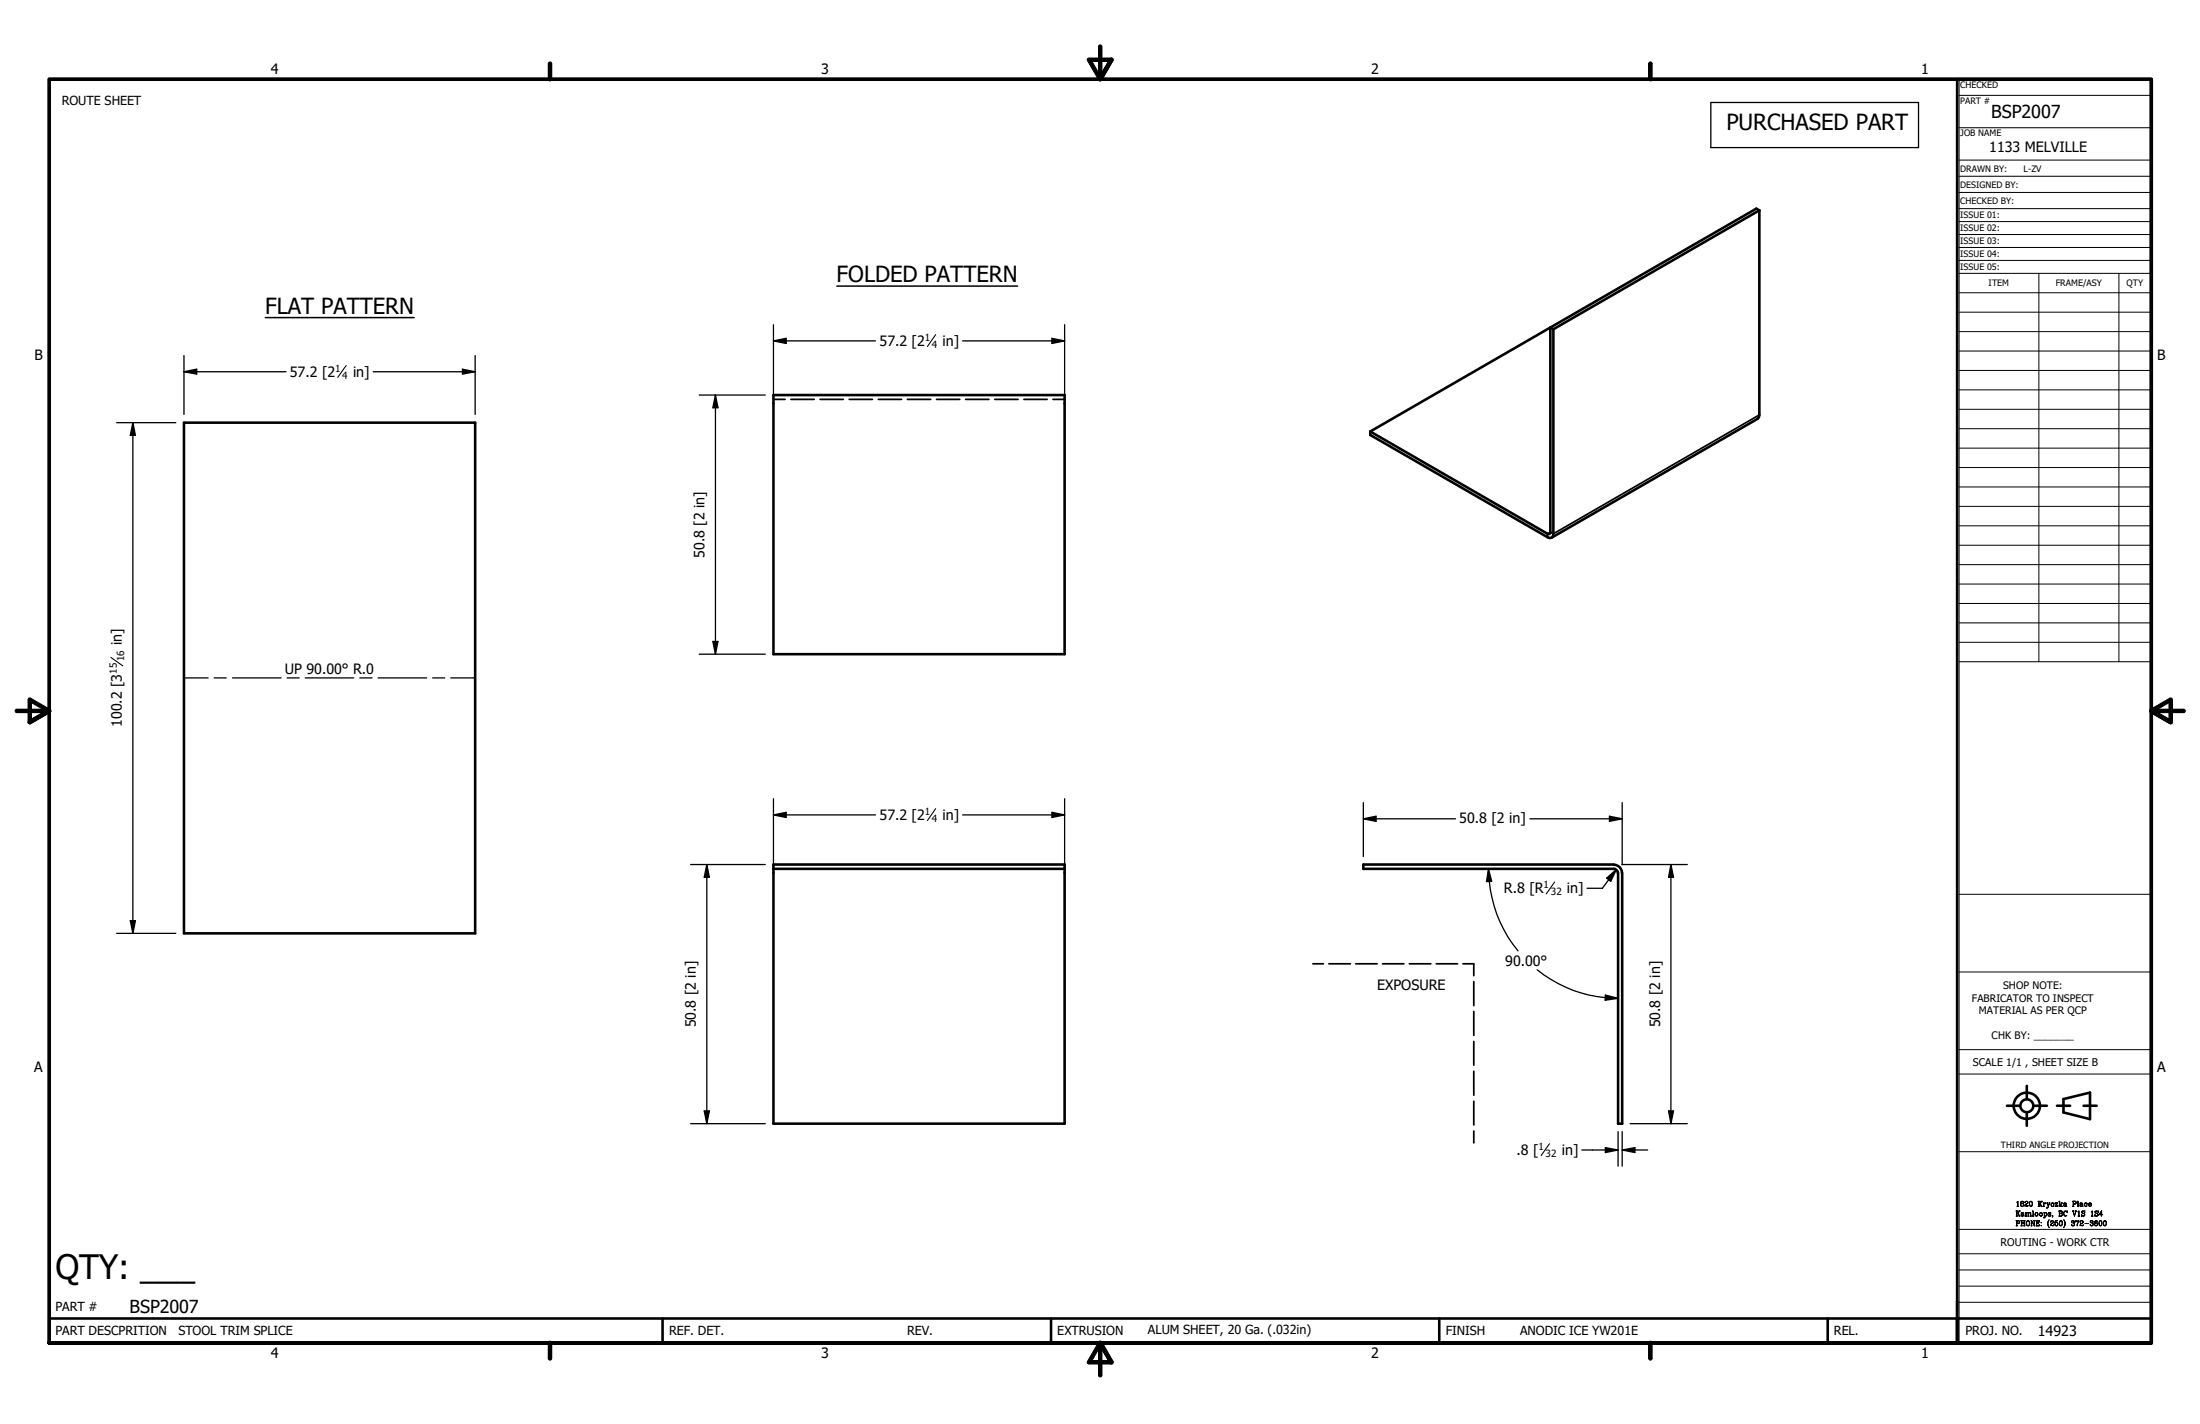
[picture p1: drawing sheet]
<svg xmlns="http://www.w3.org/2000/svg" width="432mm" height="279mm" viewBox="0 0 432 279" stroke-linecap="round" stroke-linejoin="round" font-family="sans-serif">
<g fill="none" stroke="#000" stroke-width=".25">
<path d="M335.8 20.1h40.8v8.9h-40.8zM36.1 72.9h20M36.1 72.9l2.5-.5v1zM36.1 69.8v11.5M73.2 72.9h20.1M90.8 72.4l2.5 .5-2.5 .5zM93.3 69.8v11.5M137.2 77.5h13M140.4 77.5v50.9M140.4 77.5l.5 2.5h-1zM151.8 66.9l2.5-.5v1zM151.8 63.7v13.9"/>
<path d="M151.8 66.9h20M188.9 66.9h20.1M206.5 66.4l2.5 .5-2.5 .5zM209 63.7v13.9M22.9 82.9h11.6M26.1 82.9v100.2M26.1 82.9l.5 2.5h-1zM36.1 133h4.8M42 133h2.4M45.6 133h9.6M56.3 133h2.4M59.9 133h9.5"/>
<path d="M70.6 133h2.4M74.2 133h9.5M84.9 133h2.4M88.5 133h4.8M137.2 128.4h13M139.9 125.9h1l-.5 2.5zM151.8 159.9h20M151.8 159.9l2.5-.5v1zM151.8 156.7v13M188.9 159.9h20.1M206.5 159.4l2.5 .5-2.5 .5zM209 156.7v13"/>
<path d="M267.6 157.5v10.6M318.4 157.5v12.2M135.6 169.6h14.6M138.7 169.6v50.9M138.7 169.6l.5 2.5h-1zM267.6 160.7h18.1M267.6 160.7l2.5-.6v1.1zM292.1 170.5l.2 2.5M292.1 170.5l.7 2.4-1 .1zM292.3 173a25 25 0 0 0 5.6 13.6M300.3 160.7h18.1M315.3 172.3l1.9-1.7-1.1 2.3z"/>
<path d="M315.9 160.1l2.5 .6-2.5 .5zM316.7 171.3l-2.2 3h-3M317.2 170.6l-1.5 2M318.3 169.6h12.9M328 169.6l.5 2.5h-1zM328 169.6v50.9M22.9 183.1h11.6M25.6 180.6h1l-.5 2.5zM301.7 190.3a24.9 24.9 0 0 0 15.9 5.6M315.1 195.2l2.5 .7-2.6 .4zM138.2 218h1l-.5 2.5zM327.5 218h1l-.5 2.5z"/>
<path d="M135.6 220.5h14.6M310.5 225.6h7.1M315.1 225.2l2.5 .4-2.5 .5zM317.6 222v6.8M318.4 222v6.8M318.4 225.6h5M318.4 225.6l2.5-.4v.9zM320 220.5h11.2"/>
</g>
<g fill="none" stroke="#000" stroke-width=".51">
<path d="M345.3 41.3l-.1 40.6-.2 .3-40.5 23.3M345.3 41.3l-.6-.4-40.4 23.4M345.3 41.3l-40.4 23.3M151.8 77.5h57.2v50.9h-57.2zM304.3 64.3v40.1l-.3 .4-35.1-20.1M304.3 64.3l.6 .3M304.3 64.3l-35.4 20.4M304.9 64.6v40.1l-.1 .5-.3 .3-.3 .1-.5-.2-34.8-20.1v-.6M36.1 82.9h57.2v100.2h-57.2zM151.8 169.6h57.2v50.9h-57.2zM151.8 170.5h57.2M316.7 169.7a1.59 1.59 0 0 1 1.6 1.6"/>
<path d="M316.7 169.6h-49.1v.9h49.1a.88 .88 0 0 1 .8 .8M317.6 171.3v49.2h.8v-49.2M393.9 217h2.6M397.8 213.1v2.5M397.8 218.3v2.6M399.1 217h2.6M403.7 217h2.6M405 215.6l5.2-1.2v5.2l-5.2-1.3zM408.9 217h2.6M130 258.7v4.8M206.3 258.7v4.8M282.5 258.7v4.8"/>
<path d="M358.7 258.7v4.8M422.2 258.7h-412.5v4.8h412.5v-248h-38.1v248"/>
<circle cx="397.8" cy="217" r="1.27"/>
<circle cx="397.8" cy="216.9" r="2.58"/>
</g>
<g fill="none" stroke="#000" stroke-width=".34">
<path d="M151.8 78.4h2.3M155.2 78.4h4.6M161 78.4h4.5M166.7 78.4h4.5M172.4 78.4h4.6M178.1 78.4h4.6M183.8 78.4h4.6M189.5 78.4h4.6M195.2 78.4h4.6M201 78.4h4.5M206.7 78.4h2.3M345.3 81.4l-40.4 23.3-.6-.3-.6 .3v.7"/>
<path d="M257.7 189.1h2.1M260.8 189.1h4.2M266.1 189.1h4.2M271.4 189.1h4.1M276.6 189.1h4.2M281.9 189.1h4.2M287.1 189.1h2.2v2.3M289.3 192.6v4.7M289.3 198.5v4.7M289.3 204.3v4.7M289.3 210.2v4.7M289.3 216.1v4.6"/>
<path d="M289.3 221.9v2.3"/>
</g>
<path d="M9.7 263.5v-248h412.5v248h-412.5h412.5" fill="none" stroke="#000" stroke-width=".72"/>
<g fill="#000">
<path d="M36.1 72.9l2.5-.5zM36.1 72.9l2.5-.5v1zM90.8 73.4l2.5-.5zM90.8 72.4l2.5 .5-2.5 .5zM151.8 66.9l2.5-.5zM151.8 66.9l2.5-.5v1zM206.5 67.4l2.5-.5zM206.5 66.4l2.5 .5-2.5 .5zM26.1 82.9l.5 2.5zM26.1 82.9l.5 2.5h-1zM140.4 77.5l.5 2.5zM140.4 77.5l.5 2.5h-1z"/>
<path d="M139.9 125.9l.5 2.5zM139.9 125.9h1l-.5 2.5zM151.8 159.9l2.5-.5zM151.8 159.9l2.5-.5v1zM138.7 169.6l.5 2.5zM138.7 169.6l.5 2.5h-1zM206.5 160.4l2.5-.5zM206.5 159.4l2.5 .5-2.5 .5zM267.6 160.7l2.5-.6zM267.6 160.7l2.5-.6v1.1zM292.1 170.5l.7 2.4zM292.1 170.5l.7 2.4-1 .1z"/>
<path d="M315.9 161.2l2.5-.5zM315.9 160.1l2.5 .6-2.5 .5zM317.2 170.6l-1.1 2.3zM315.3 172.3l1.9-1.7-1.1 2.3zM328 169.6l.5 2.5zM328 169.6l.5 2.5h-1zM25.6 180.6l.5 2.5zM25.6 180.6h1l-.5 2.5zM315.1 195.2l2.5 .7-2.6 .4zM138.2 218l.5 2.5zM138.2 218h1l-.5 2.5zM327.5 218l.5 2.5z"/>
<path d="M327.5 218h1l-.5 2.5zM315.1 226.1l2.5-.5zM315.1 225.2l2.5 .4-2.5 .5zM318.4 225.6l2.5-.4zM318.4 225.6l2.5-.4v.9zM409.2 240.1h.8z"/>
<path d="M107.6 15.5h.7a.34 .34 0 0 1-.4 .4 .34 .34 0 0 1-.3-.4z" fill-rule="evenodd"/>
<path d="M107.7 12.3a.34 .34 0 0 1 .3-.1 .34 .34 0 0 1 .3 .3h-.7z" fill-rule="evenodd"/>
<path d="M107.6 12.5h.7v3h-.7z" fill-rule="evenodd"/>
<path d="M213.4 11.5l.3-.1v.3l-.3 .2z" fill-rule="evenodd"/>
<path d="M213.7 11.4h4.4v.7h-4.4z" fill-rule="evenodd"/>
<path d="M215.6 9.1h.7v6.4h-.7z" fill-rule="evenodd"/>
<path d="M213.4 11.9l.6-.3 2.2 3.8-.6 .3z" fill-rule="evenodd"/>
<path d="M217.8 11.6l.6 .3-2.2 3.8-.6-.3z" fill-rule="evenodd"/>
<path d="M215.6 9a.34 .34 0 0 1 .4-.2 .34 .34 0 0 1 .3 .3h-.7z" fill-rule="evenodd"/>
<path d="M215.6 15.7l.7-.2a.35 .35 0 0 1-.3 .3 .35 .35 0 0 1-.4-.1z" fill-rule="evenodd"/>
<path d="M215.6 15.4l.6 .3a.34 .34 0 0 1-.4 .1 .34 .34 0 0 1-.2-.4z" fill-rule="evenodd"/>
<path d="M218.1 11.4l.3 .1v.4l-.3-.2z" fill-rule="evenodd"/>
<path d="M217.8 11.6a.34 .34 0 0 1 .5-.2 .34 .34 0 0 1 .1 .5z" fill-rule="evenodd"/>
<path d="M217.8 11.6l.6 .3-2.2 3.8-.6-.3z" fill-rule="evenodd"/>
<path d="M323.6 15.5h.7a.34 .34 0 0 1-.4 .4 .34 .34 0 0 1-.3-.4z" fill-rule="evenodd"/>
<path d="M323.8 12.2a.34 .34 0 0 1 .5 .3h-.7z" fill-rule="evenodd"/>
<path d="M323.6 12.5h.7v3h-.7z" fill-rule="evenodd"/>
<path d="M3 139.3l.3-.2v.7a.34 .34 0 0 1-.3-.5z" fill-rule="evenodd"/>
<path d="M3.3 139.1h6.4v.7h-6.4z" fill-rule="evenodd"/>
<path d="M5.5 137.3h.7v4.4h-.7z" fill-rule="evenodd"/>
<path d="M5.6 137h.4l-.2 .3h-.3z" fill-rule="evenodd"/>
<path d="M6 137l3.8 2.2-.3 .6-3.8-2.2z" fill-rule="evenodd"/>
<path d="M9.8 139.2a.34 .34 0 0 1 .2 .4 .34 .34 0 0 1-.3 .2z" fill-rule="evenodd"/>
<path d="M9.5 139.2a.34 .34 0 0 1 .4 .1 .34 .34 0 0 1-.1 .5z" fill-rule="evenodd"/>
<path d="M5.7 141.4l3.8-2.2 .3 .6-3.8 2.2z" fill-rule="evenodd"/>
<path d="M422.1 139.2l3.8-2.2 .3 .6-3.8 2.2z" fill-rule="evenodd"/>
<path d="M422 139.3l.1-.1 .1 .3v.3a.34 .34 0 0 1-.2-.5z" fill-rule="evenodd"/>
<path d="M422 139.2h.4l-.3 .6-.2-.2z" fill-rule="evenodd"/>
<path d="M422.4 139.2l3.8 2.2-.3 .6-3.8-2.2z" fill-rule="evenodd"/>
<path d="M425.7 137.3h.7v4.4h-.7z" fill-rule="evenodd"/>
<path d="M425.9 137h.4l.1 .3h-.4z" fill-rule="evenodd"/>
<path d="M428.6 139.1a.34 .34 0 0 1 .3 .4 .34 .34 0 0 1-.3 .3z" fill-rule="evenodd"/>
<path d="M422.2 139.1h6.4v.7h-6.4z" fill-rule="evenodd"/>
<path d="M5.7 141.4l3.8-2.2 .3 .6-3.8 2.2z" fill-rule="evenodd"/>
<path d="M5.5 141.7h.3l.2 .3-.4-.1z" fill-rule="evenodd"/>
<path d="M5.5 141.5l.2-.1 .3 .6a.34 .34 0 0 1-.4-.1 .34 .34 0 0 1-.1-.4z" fill-rule="evenodd"/>
<path d="M422.4 139.2l3.8 2.2-.3 .6-3.8-2.2z" fill-rule="evenodd"/>
<path d="M426 141.7l.4 .1-.3 .2h-.2z" fill-rule="evenodd"/>
<path d="M426.2 141.4a.34 .34 0 0 1 .1 .5 .34 .34 0 0 1-.4 .1z" fill-rule="evenodd"/>
<path d="M395.8 239.5h.4h-.3v.5h.3h-.3v.5h.1h-.3h.1z" fill-rule="evenodd"/>
<path d="M395.7 237.6h.3h-.1v1h.1h-.3h.1v-1z" fill-rule="evenodd"/>
<path d="M395.9 235.9l.2-.2z" fill-rule="evenodd"/>
<path d="M396.1 235.7v1h.1h-.3h.1z" fill-rule="evenodd"/>
<path d="M396 238l.5 .6h-.3h.2z" fill-rule="evenodd"/>
<path d="M395.7 239.5l.6 .1 .1 .3-.5 .1h.4l.1-.3-.2-.2z" fill-rule="evenodd"/>
<path d="M396.2 237.6h.3l-.6 .6 .5-.6z" fill-rule="evenodd"/>
<path d="M396.7 236.2l.3-.1-.3 .1 .1 .5-.2-.2z" fill-rule="evenodd"/>
<path d="M396.6 239.5h.3l-.1 .5h.5h-.5l.1 .5h-.3h.1v-1z" fill-rule="evenodd"/>
<path d="M396.7 235.8l.3-.1-.3 .1 .1 .3-.2-.1z" fill-rule="evenodd"/>
<path d="M397 235.7l.2 .1-.2 .3 .2 .1v.3l-.4 .2 .3-.2v-.3l-.3-.1h.2z" fill-rule="evenodd"/>
<path d="M396.7 238l.3-.1-.3 .2z" fill-rule="evenodd"/>
<path d="M397 237.9l.2 .2-.5 .2 .1 .3-.1-.2 .4-.3z" fill-rule="evenodd"/>
<path d="M397.1 238.5l.2 .1z" fill-rule="evenodd"/>
<path d="M397.1 238.2l.1 .3-.4 .1 .3-.1z" fill-rule="evenodd"/>
<path d="M397.2 239.5h.3v1h-.3h.1v-.5h-.5h.5v-.5z" fill-rule="evenodd"/>
<path d="M397.5 235.9v.1z" fill-rule="evenodd"/>
<path d="M397.5 236.6h.1z" fill-rule="evenodd"/>
<path d="M397.6 236.6h.4l-.2 .1z" fill-rule="evenodd"/>
<path d="M397.5 237.9h.2v.7h.1h-.3z" fill-rule="evenodd"/>
<path d="M397.5 235.8l.3-.1-.2 .1-.1 .2z" fill-rule="evenodd"/>
<path d="M397.8 235.7l.3 .2-.1 .2-.3 .2-.3 .4 .1-.3a.41 .41 0 0 0 .4-.2 .41 .41 0 0 0-.1-.5z" fill-rule="evenodd"/>
<path d="M397.7 238l.3-.1-.3 .2z" fill-rule="evenodd"/>
<path d="M398 237.9l.1 .2z" fill-rule="evenodd"/>
<path d="M397.8 236.6l.3-.1-.1 .1z" fill-rule="evenodd"/>
<path d="M397.8 239.6l.3-.1a.58 .58 0 0 0-.1 1l-.3-.2z" fill-rule="evenodd"/>
<path d="M398.1 239.5a.55 .55 0 0 1 .3 .6 .55 .55 0 0 1-.4 .4 .6 .6 0 0 0 .1-1z" fill-rule="evenodd"/>
<path d="M398.1 238.1l.3-.2-.3 .2v.5h.2h-.3z" fill-rule="evenodd"/>
<path d="M398.4 237.9l.2 .2v.5h.1h-.3z" fill-rule="evenodd"/>
<path d="M398.4 235.8l.3-.1a.63 .63 0 0 0-.1 1l-.3-.4z" fill-rule="evenodd"/>
<path d="M398.7 235.7a.58 .58 0 0 1-.1 1 .58 .58 0 0 0 .1-1z" fill-rule="evenodd"/>
<path d="M398.7 239.5v1h.2h-.3h.1z" fill-rule="evenodd"/>
<path d="M398.6 239.5h.2l.5 1-.6-1z" fill-rule="evenodd"/>
<path d="M398.9 237.6h.2v1h.1h-.3h.1v-1z" fill-rule="evenodd"/>
<path d="M399.2 239.5h.1v1v-1h.1z" fill-rule="evenodd"/>
<path d="M399.7 239.5h.5h-.4v.5h.2h-.2v.5z" fill-rule="evenodd"/>
<path d="M399.5 238l.3-.1a.38 .38 0 0 0-.3 .3 .38 .38 0 0 0 .2 .4l-.3-.3z" fill-rule="evenodd"/>
<path d="M399.8 237.9a.34 .34 0 0 1 .2 .4 .34 .34 0 0 1-.3 .3 .35 .35 0 0 0 .3-.3 .35 .35 0 0 0-.2-.4z" fill-rule="evenodd"/>
<path d="M399.8 240h.2v-.2v.4v-.2z" fill-rule="evenodd"/>
<path d="M400 235.7h.3v1h-.3h.1v-1z" fill-rule="evenodd"/>
<path d="M399.6 239.5h.7v.3l-.1-.3z" fill-rule="evenodd"/>
<path d="M400.3 236.1l.6 .6h-.3h.1z" fill-rule="evenodd"/>
<path d="M400.4 238l.2-.1a.35 .35 0 0 0-.3 .3 .35 .35 0 0 0 .3 .4l-.3-.3z" fill-rule="evenodd"/>
<path d="M400.6 238a.34 .34 0 0 1 .3 .3 .34 .34 0 0 1-.4 .3 .35 .35 0 0 0 .3-.3 .35 .35 0 0 0-.2-.3z" fill-rule="evenodd"/>
<path d="M400.6 239.9h.1z" fill-rule="evenodd"/>
<path d="M400.6 235.7h.3l-.7 .6 .5-.6z" fill-rule="evenodd"/>
<path d="M401 236h.2v.7h.1h-.3h.1v-.6z" fill-rule="evenodd"/>
<path d="M401.3 238.5l.1 .1z" fill-rule="evenodd"/>
<path d="M401.1 237.9h.2v1h.1h-.3h.1v-.9z" fill-rule="evenodd"/>
<path d="M401.3 236.1l.2-.1-.3 .3z" fill-rule="evenodd"/>
<path d="M401.5 236v.2z" fill-rule="evenodd"/>
<path d="M401.3 238l.2-.1z" fill-rule="evenodd"/>
<path d="M401.5 237.9a.34 .34 0 0 1 .3 .4 .34 .34 0 0 1-.4 .3 .35 .35 0 0 0 .4-.3 .35 .35 0 0 0-.3-.4z" fill-rule="evenodd"/>
<path d="M401.7 236.9v.1z" fill-rule="evenodd"/>
<path d="M401.7 236h.3l-.2 .1 .2 .6z" fill-rule="evenodd"/>
<path d="M402 238.4v.2z" fill-rule="evenodd"/>
<path d="M402.1 238.5l.1 .1z" fill-rule="evenodd"/>
<path d="M402.1 239.4l.1-.1a1.26 1.26 0 0 0 0 1.5 1.14 1.14 0 0 1-.1-1.4z" fill-rule="evenodd"/>
<path d="M402.1 238l.2-.1-.3 .2 .5 .2-.1 .3h-.2l.3-.2-.5-.3z" fill-rule="evenodd"/>
<path d="M402.3 237.9l.2 .1z" fill-rule="evenodd"/>
<path d="M402.1 236l.3 .1-.4 .8-.3 .1 .3-.1 .3-.8z" fill-rule="evenodd"/>
<path d="M402.5 237.9v.3z" fill-rule="evenodd"/>
<path d="M402.5 239.7v.1z" fill-rule="evenodd"/>
<path d="M402.8 238.5h.1l-.1 .3z" fill-rule="evenodd"/>
<path d="M402.5 239.6v.2v-.2l.3-.1z" fill-rule="evenodd"/>
<path d="M402.8 239.5l.3 .1v.2l-.4 .3-.2 .4v-.3l.5-.3v-.2z" fill-rule="evenodd"/>
<path d="M402.7 236.1l.2-.1a.4 .4 0 0 0-.3 .3 .4 .4 0 0 0 .2 .4l-.3-.3z" fill-rule="evenodd"/>
<path d="M402.9 236l.2 .2v.1z" fill-rule="evenodd"/>
<path d="M402.8 236.7l.3-.1z" fill-rule="evenodd"/>
<path d="M403.4 239.9l.3-.1z" fill-rule="evenodd"/>
<path d="M403.7 239.8a.34 .34 0 0 1 .3 .4 .34 .34 0 0 1-.4 .3 .36 .36 0 0 0 .3-.3 .36 .36 0 0 0-.2-.4z" fill-rule="evenodd"/>
<path d="M403.4 239.5h.5l-.5 .1-.1 .4z" fill-rule="evenodd"/>
<path d="M403.4 236.7h.4l.1-.3v.3z" fill-rule="evenodd"/>
<path d="M403.4 236h.5l-.5 .1v.2z" fill-rule="evenodd"/>
<path d="M403.8 236.1l-.4 .6z" fill-rule="evenodd"/>
<path d="M404.2 237.6h.4h-.4v.5h.4h-.4v.5z" fill-rule="evenodd"/>
<path d="M404.1 235.7h.2v1h.1h-.3h.1v-1z" fill-rule="evenodd"/>
<path d="M404.5 236.3l.3 .4h-.2z" fill-rule="evenodd"/>
<path d="M404.3 239.6l.2-.1a.63 .63 0 0 0 0 1l-.3-.4z" fill-rule="evenodd"/>
<path d="M404.5 239.5a.58 .58 0 0 1 0 1 .58 .58 0 0 0 0-1z" fill-rule="evenodd"/>
<path d="M404.1 237.6l.6 .1 .1 .2-.2 .2h-.4l.5-.1v-.2l-.1-.2z" fill-rule="evenodd"/>
<path d="M404.1 238.6l.6-.1v-.2l-.1-.2 .1 .1 .1 .2-.2 .2z" fill-rule="evenodd"/>
<path d="M404.6 236l.2 .1-.5 .4z" fill-rule="evenodd"/>
<path d="M405 239.3a1.12 1.12 0 0 1 0 1.5 1.26 1.26 0 0 0 0-1.5z" fill-rule="evenodd"/>
<path d="M405.1 236.1l.3-.1-.3 .2z" fill-rule="evenodd"/>
<path d="M405.4 236l.2 .2-.5 .2 .1 .3-.2-.2 .5-.3z" fill-rule="evenodd"/>
<path d="M405.1 237.7l.3-.1a.57 .57 0 0 0-.3 .5 .57 .57 0 0 0 .2 .5l-.3-.4z" fill-rule="evenodd"/>
<path d="M405.4 237.6l.2 .1z" fill-rule="evenodd"/>
<path d="M405.5 236.6l.2 .1z" fill-rule="evenodd"/>
<path d="M405.5 236.3l.1 .3-.4 .1 .3-.1z" fill-rule="evenodd"/>
<path d="M405.3 238.6l.4-.2z" fill-rule="evenodd"/>
<path d="M405.7 237.5v.5z" fill-rule="evenodd"/>
<path d="M406.6 239.7v.1z" fill-rule="evenodd"/>
<path d="M406.9 235.7h.4h-.3v.5h.3h-.3v.5h.1h-.3h.1z" fill-rule="evenodd"/>
<path d="M406.7 239.6l-.1 .2 .1-.2 .3-.1z" fill-rule="evenodd"/>
<path d="M407 239.5l.1 .1-.1 .3a.31 .31 0 0 1 .2 .4 .31 .31 0 0 1-.4 .2l.3-.2v-.3l-.3-.1 .3-.1z" fill-rule="evenodd"/>
<path d="M406.8 237.6h.2h-.1l.3 1z" fill-rule="evenodd"/>
<path d="M406.8 235.7l.6 .1 .1 .3-.5 .1h.4l.1-.3-.2-.2z" fill-rule="evenodd"/>
<path d="M407.4 239.5v.3z" fill-rule="evenodd"/>
<path d="M407.3 237.6h.2l-.3 1 .3-1z" fill-rule="evenodd"/>
<path d="M407.5 239.6l.1-.1z" fill-rule="evenodd"/>
<path d="M407.6 239.5l.2 .1z" fill-rule="evenodd"/>
<path d="M407.7 235.7h.2v1h.1h-.3h.1v-1z" fill-rule="evenodd"/>
<path d="M407.8 239.6l.2-.1z" fill-rule="evenodd"/>
<path d="M408 239.5l-.3 1z" fill-rule="evenodd"/>
<path d="M407.8 237.8l.3-.2z" fill-rule="evenodd"/>
<path d="M408.1 237.6v1h.1h-.4h.2z" fill-rule="evenodd"/>
<path d="M408.3 239.7v.1z" fill-rule="evenodd"/>
<path d="M408.3 236.1l.3-.1-.3 .2z" fill-rule="evenodd"/>
<path d="M408.6 236l.2 .2-.5 .2 .1 .3-.2-.2 .5-.3z" fill-rule="evenodd"/>
<path d="M408.6 238.3v.4z" fill-rule="evenodd"/>
<path d="M408.6 238.5l.2 .1z" fill-rule="evenodd"/>
<path d="M408.3 239.6v.2v-.2l.3-.1z" fill-rule="evenodd"/>
<path d="M408.6 239.5l.3 .1v.2a.79 .79 0 0 0-.6 .7v-.3l.5-.3v-.2z" fill-rule="evenodd"/>
<path d="M408.7 236.6l.2 .1z" fill-rule="evenodd"/>
<path d="M408.7 236.3l.1 .3-.4 .1 .3-.1z" fill-rule="evenodd"/>
<path d="M408.6 237.7l.3-.1-.3 .2 .6 .4-.1 .3-.3 .1 .3-.1 .1-.2-.6-.3z" fill-rule="evenodd"/>
<path d="M408.9 237.6l.2 .1z" fill-rule="evenodd"/>
<path d="M409.2 237.5v.5z" fill-rule="evenodd"/>
<path d="M409.2 236.1l.3-.1a.38 .38 0 0 0-.4 .3 .38 .38 0 0 0 .3 .4l-.3-.3z" fill-rule="evenodd"/>
<path d="M409.5 236l.1 .3z" fill-rule="evenodd"/>
<path d="M409.5 236.2l.1 .1z" fill-rule="evenodd"/>
<path d="M409.4 236.7l.3-.1z" fill-rule="evenodd"/>
<path d="M410 236.1l.3-.1-.4 .3z" fill-rule="evenodd"/>
<path d="M409.9 236.3h.5l-.1-.3 .2 .2v.1h-.5l.2 .4z" fill-rule="evenodd"/>
<path d="M410.3 239.7v.1z" fill-rule="evenodd"/>
<path d="M410.2 236.7l.3-.1z" fill-rule="evenodd"/>
<path d="M410.3 239.6v.2v-.2l.3-.1z" fill-rule="evenodd"/>
<path d="M410.6 239.5l.2 .1-.1 .3a.29 .29 0 0 1 .1 .4 .29 .29 0 0 1-.3 .2l.3-.2v-.3l-.3-.1 .3-.1z" fill-rule="evenodd"/>
<path d="M410.5 237.8l.2-.2z" fill-rule="evenodd"/>
<path d="M410.7 237.6v1h.1h-.3h.1z" fill-rule="evenodd"/>
<path d="M411.2 238.3v.4z" fill-rule="evenodd"/>
<path d="M411.2 238.5l.2 .1z" fill-rule="evenodd"/>
<path d="M411.3 239.9l-.2 .3 .3-.3z" fill-rule="evenodd"/>
<path d="M411.4 239.9a.32 .32 0 0 1 .3 .3 .32 .32 0 0 1-.3 .3 .33 .33 0 0 0 .3-.3 .33 .33 0 0 0-.3-.3z" fill-rule="evenodd"/>
<path d="M411.3 237.7l-.1 .1 .6 .5v.2l-.2 .1h-.2l.3-.1 .1-.2-.6-.3v-.3l.3-.1z" fill-rule="evenodd"/>
<path d="M411.5 237.6l.2 .1z" fill-rule="evenodd"/>
<path d="M411.2 239.6l.3-.1a.6 .6 0 0 0-.1 1l-.3-.3z" fill-rule="evenodd"/>
<path d="M411.5 239.5l.2 .1-.1 .2z" fill-rule="evenodd"/>
<path d="M411.8 237.5v.5z" fill-rule="evenodd"/>
<path d="M412.1 239.6l.2-.1a.62 .62 0 0 0-.1 1l-.2-.2z" fill-rule="evenodd"/>
<path d="M412.3 239.5a.55 .55 0 0 1 .3 .6 .55 .55 0 0 1-.4 .4 .58 .58 0 0 0 .1-1z" fill-rule="evenodd"/>
<path d="M412.5 237.6l-.5 .7h.7h-.2l-.1 .3v-.3h-.4z" fill-rule="evenodd"/>
<path d="M412.5 237.6v.7h-.5h.4z" fill-rule="evenodd"/>
<path d="M413 239.6l.2-.1a.63 .63 0 0 0-.1 1l-.3-.4z" fill-rule="evenodd"/>
<path d="M413.2 239.5a.58 .58 0 0 1-.1 1 .58 .58 0 0 0 .1-1z" fill-rule="evenodd"/>
<path d="M399.6 240.5h.6l.1-.3v.3z" fill-rule="evenodd"/>
<path d="M400.6 240.5h.1z" fill-rule="evenodd"/>
<path d="M402.6 240.4l.5 .1h-.3z" fill-rule="evenodd"/>
<path d="M402.8 240.5l.3-.2v.2z" fill-rule="evenodd"/>
<path d="M403.3 240.3l.1-.1 .2 .3z" fill-rule="evenodd"/>
<path d="M403.4 240.2v.1z" fill-rule="evenodd"/>
<path d="M406.6 240.2l.2 .3z" fill-rule="evenodd"/>
<path d="M406.6 240.2v.1z" fill-rule="evenodd"/>
<path d="M408.4 240.4l.5 .1h-.3z" fill-rule="evenodd"/>
<path d="M408.6 240.5l.3-.2v.2z" fill-rule="evenodd"/>
<path d="M410.3 240.2l.2 .3z" fill-rule="evenodd"/>
<path d="M410.3 240.2v.1z" fill-rule="evenodd"/>
<path d="M107.6 263.5h.7v3h-.7z" fill-rule="evenodd"/>
<path d="M107.7 263.3a.34 .34 0 0 1 .3-.1 .34 .34 0 0 1 .3 .3h-.7z" fill-rule="evenodd"/>
<path d="M107.6 266.5h.7a.34 .34 0 0 1-.4 .4 .34 .34 0 0 1-.3-.4z" fill-rule="evenodd"/>
<path d="M213.4 267.1l.3 .2v.3l-.3-.1z" fill-rule="evenodd"/>
<path d="M213.7 267h4.4v.6h-4.4z" fill-rule="evenodd"/>
<path d="M215.6 269.8h.7a.34 .34 0 0 1-.4 .4 .34 .34 0 0 1-.3-.4z" fill-rule="evenodd"/>
<path d="M215.6 263.3a.34 .34 0 0 1 .4-.1 .34 .34 0 0 1 .3 .3z" fill-rule="evenodd"/>
<path d="M215.6 263.3l.4-.2 .2 .2-.6 .4z" fill-rule="evenodd"/>
<path d="M215.6 263.3l.6 .4-2.2 3.8-.6-.4z" fill-rule="evenodd"/>
<path d="M215.6 263.7l.6-.4 2.2 3.8-.6 .4z" fill-rule="evenodd"/>
<path d="M215.6 263.5h.7v6.3h-.7z" fill-rule="evenodd"/>
<path d="M215.6 263.7l.6-.4 2.2 3.8-.6 .4z" fill-rule="evenodd"/>
<path d="M218.1 267.3l.3-.2 .1 .2-.3 .3z" fill-rule="evenodd"/>
<path d="M217.8 267.5l.6-.4a.34 .34 0 0 1-.1 .5 .34 .34 0 0 1-.5-.1z" fill-rule="evenodd"/>
<path d="M323.6 263.5h.7v3h-.7z" fill-rule="evenodd"/>
<path d="M323.6 263.3a.34 .34 0 0 1 .4-.1 .34 .34 0 0 1 .3 .3h-.7z" fill-rule="evenodd"/>
<path d="M323.6 266.5h.7a.34 .34 0 0 1-.4 .4 .34 .34 0 0 1-.3-.4z" fill-rule="evenodd"/>
</g>
<g fill="none" stroke="#000" stroke-width=".2">
<path d="M107.6 12.5h.7v3h-.7zM107.6 15.5a.34 .34 0 0 0 .3 .4 .34 .34 0 0 0 .4-.4M107.6 12.5a.34 .34 0 0 1 .3-.4 .34 .34 0 0 1 .4 .4M213.4 11.9l.6-.3 2.2 3.8-.6 .3zM213.7 11.4h4.4v.7h-4.4zM213.7 11.4l-.3 .1v.4M215.6 9.1h.7v6.4h-.7zM215.6 9.1a.34 .34 0 0 1 .3-.3 .34 .34 0 0 1 .4 .3M215.6 15.4a.34 .34 0 0 0 .2 .4 .34 .34 0 0 0 .4-.1M216.3 15.5a.35 .35 0 0 1-.3 .3 .35 .35 0 0 1-.4-.1M217.8 11.6l.6 .3-2.2 3.8-.6-.3zM218.1 11.4l.3 .1v.4a.34 .34 0 0 0-.1-.5 .34 .34 0 0 0-.5 .2"/>
<path d="M323.6 12.5h.7v3h-.7zM323.6 15.5a.34 .34 0 0 0 .3 .4 .34 .34 0 0 0 .4-.4M323.6 12.5a.34 .34 0 0 1 .3-.4 .34 .34 0 0 1 .4 .4M384.5 18.7h37.7M384.5 15.5v248M384.5 37.8h37.7M384.5 34.6h37.7M384.5 31.4h37.7M384.5 25.1h37.7M384.5 57.4h37.7M384.5 53.6h37.7M384.5 51.1h37.7"/>
<path d="M384.5 48.6h37.7M384.5 46h37.7M384.5 43.5h37.7M384.5 40.9h37.7M400.2 53.6v76.2M415.9 53.6v76.2M384.5 76.5h37.7M384.5 72.7h37.7M384.5 68.9h37.7M384.5 65.1h37.7M384.5 61.3h37.7M384.5 99.4h37.7"/>
<path d="M384.5 95.5h37.7M384.5 91.7h37.7M384.5 87.9h37.7M384.5 84.1h37.7M384.5 80.3h37.7M384.5 118.4h37.7M384.5 114.6h37.7M384.5 110.8h37.7M384.5 107h37.7M384.5 103.2h37.7M3.3 139.1h6.4v.7h-6.4zM3.3 139.1a.34 .34 0 0 0-.3 .4 .34 .34 0 0 0 .3 .3"/>
<path d="M5.5 137.3h.7v4.4h-.7zM6 137l3.8 2.2-.3 .6-3.8-2.2zM6 137h-.4l-.1 .3M9.5 139.2a.34 .34 0 0 1 .4 .1 .34 .34 0 0 1-.1 .5M9.8 139.2a.34 .34 0 0 1 .2 .4 .34 .34 0 0 1-.3 .2M384.5 129.8h37.7M384.5 126h37.7M384.5 122.2h37.7M422.1 139.2l3.8-2.2 .3 .6-3.8 2.2zM422.1 139.2a.34 .34 0 0 0-.2 .4 .34 .34 0 0 0 .3 .2M422.2 139.1h6.4v.7h-6.4zM422.4 139.2l3.8 2.2-.3 .6-3.8-2.2z"/>
<path d="M422.4 139.2a.34 .34 0 0 0-.5 .1 .34 .34 0 0 0 .2 .5M425.7 137.3h.7v4.4h-.7zM425.9 137h.4l.1 .3M428.6 139.1a.34 .34 0 0 1 .3 .4 .34 .34 0 0 1-.3 .3M5.7 141.4l3.8-2.2 .3 .6-3.8 2.2zM5.7 141.4a.34 .34 0 0 0-.2 .5 .34 .34 0 0 0 .5 .1l-.4-.1-.1-.2M426.2 141.4a.34 .34 0 0 1 .1 .5 .34 .34 0 0 1-.4 .1l.4-.1 .1-.2M384.5 175.5h37.7M384.5 190.7h37.7M384.5 206h37.7M384.5 210.7h37.7M384.5 226h37.7"/>
<path d="M395.7 237.6h.3h-.1v1h.1h-.3h.1v-1zM395.7 239.5l.6 .1 .1 .3-.5 .1h.4l.1-.3-.2-.2zM395.8 239.5h.4h-.3v.5h.3h-.3v.5h.1h-.3h.1zM395.9 235.9l.2-.2zM396 238l.5 .6h-.3h.2zM396.1 235.7v1h.1h-.3h.1zM396.2 237.6h.3l-.6 .6 .5-.6zM396.6 239.5h.3l-.1 .5h.5h-.5l.1 .5h-.3h.1v-1zM396.7 236.2l.3-.1-.3 .1 .1 .5-.2-.2zM396.7 235.8l.3-.1-.3 .1 .1 .3-.2-.1zM396.8 238h.1M396.7 238l.3-.1-.3 .2z"/>
<path d="M397 235.7l.2 .1-.2 .3 .2 .1v.3l-.4 .2 .3-.2v-.3l-.3-.1h.2zM397 237.9l.2 .2-.5 .2 .1 .3-.1-.2 .4-.3zM397.1 238.5l.2 .1zM397.1 238.2l.1 .3-.4 .1 .3-.1zM397.2 239.5h.3v1h-.3h.1v-.5h-.5h.5v-.5zM397.5 236.6h.1zM397.5 235.9v.1zM397.5 235.8l.3-.1-.2 .1-.1 .2zM397.5 237.9h.2v.7h.1h-.3zM397.6 236.6h.4l-.2 .1zM397.7 238l.3-.1-.3 .2zM397.8 239.6l.3-.1a.58 .58 0 0 0-.1 1l-.3-.2z"/>
<path d="M397.8 236.6l.3-.1-.1 .1zM397.8 235.7l.3 .2-.1 .2-.3 .2-.3 .4 .1-.3a.41 .41 0 0 0 .4-.2 .41 .41 0 0 0-.1-.5zM398 237.9l.1 .2zM398.1 238.1l.3-.2-.3 .2v.5h.2h-.3zM398.1 239.5a.55 .55 0 0 1 .3 .6 .55 .55 0 0 1-.4 .4 .6 .6 0 0 0 .1-1zM398.4 235.8l.3-.1a.63 .63 0 0 0-.1 1l-.3-.4zM398.4 237.9l.2 .2v.5h.1h-.3zM398.6 239.5h.2l.5 1-.6-1zM398.7 235.7a.58 .58 0 0 1-.1 1 .58 .58 0 0 0 .1-1zM398.7 239.5v1h.2h-.3h.1zM398.9 237.6h.2v1h.1h-.3h.1v-1zM399.2 239.5h.1v1v-1h.1z"/>
<path d="M399.5 238l.3-.1a.38 .38 0 0 0-.3 .3 .38 .38 0 0 0 .2 .4l-.3-.3zM399.6 239.5h.7v.3l-.1-.3zM399.7 239.5h.5h-.4v.5h.2h-.2v.5zM399.8 237.9a.34 .34 0 0 1 .2 .4 .34 .34 0 0 1-.3 .3 .35 .35 0 0 0 .3-.3 .35 .35 0 0 0-.2-.4zM399.8 240h.2v-.2v.4v-.2zM400 235.7h.3v1h-.3h.1v-1zM400.3 236.1l.6 .6h-.3h.1zM400.4 238l.2-.1a.35 .35 0 0 0-.3 .3 .35 .35 0 0 0 .3 .4l-.3-.3zM400.6 235.7h.3l-.7 .6 .5-.6zM400.6 239.9h.1zM400.6 238a.34 .34 0 0 1 .3 .3 .34 .34 0 0 1-.4 .3 .35 .35 0 0 0 .3-.3 .35 .35 0 0 0-.2-.3zM401 236h.2v.7h.1h-.3h.1v-.6z"/>
<path d="M401.1 237.9h.2v1h.1h-.3h.1v-.9zM401.3 236.1l.2-.1-.3 .3zM401.3 238.5l.1 .1zM401.3 238l.2-.1zM401.5 236.1h.1M401.5 236v.2zM401.5 237.9a.34 .34 0 0 1 .3 .4 .34 .34 0 0 1-.4 .3 .35 .35 0 0 0 .4-.3 .35 .35 0 0 0-.3-.4zM401.7 236h.3l-.2 .1 .2 .6zM401.7 236.9v.1zM401.7 236.9h.1M402 238.4v.2zM402.1 238.5l.1 .1z"/>
<path d="M402.1 238l.2-.1-.3 .2 .5 .2-.1 .3h-.2l.3-.2-.5-.3zM402.1 236l.3 .1-.4 .8-.3 .1 .3-.1 .3-.8zM402.1 239.4l.1-.1a1.26 1.26 0 0 0 0 1.5 1.14 1.14 0 0 1-.1-1.4zM402.3 237.9l.2 .1zM402.5 237.9v.3zM402.5 239.7v.1zM402.5 239.6v.2v-.2l.3-.1zM402.7 236.1l.2-.1a.4 .4 0 0 0-.3 .3 .4 .4 0 0 0 .2 .4l-.3-.3zM402.8 236.7l.3-.1zM402.8 238.5h.1M402.8 238.5h.1l-.1 .3zM402.8 239.5l.3 .1v.2l-.4 .3-.2 .4v-.3l.5-.3v-.2z"/>
<path d="M402.9 236l.2 .2v.1zM403.1 236.2h.1M403.4 236.7h.4l.1-.3v.3zM403.4 236h.5l-.5 .1v.2zM403.4 239.9l.3-.1zM403.4 239.5h.5l-.5 .1-.1 .4zM403.7 239.8a.34 .34 0 0 1 .3 .4 .34 .34 0 0 1-.4 .3 .36 .36 0 0 0 .3-.3 .36 .36 0 0 0-.2-.4zM403.8 236.1l-.4 .6zM404.1 238.6l.6-.1v-.2l-.1-.2 .1 .1 .1 .2-.2 .2zM404.1 237.6l.6 .1 .1 .2-.2 .2h-.4l.5-.1v-.2l-.1-.2zM404.1 235.7h.2v1h.1h-.3h.1v-1zM404.2 237.6h.4h-.4v.5h.4h-.4v.5z"/>
<path d="M404.3 239.6l.2-.1a.63 .63 0 0 0 0 1l-.3-.4zM404.5 236.3l.3 .4h-.2zM404.5 239.5a.58 .58 0 0 1 0 1 .58 .58 0 0 0 0-1zM404.6 236l.2 .1-.5 .4zM405 239.3a1.12 1.12 0 0 1 0 1.5 1.26 1.26 0 0 0 0-1.5zM405.1 236.1h.1M405.1 236.1l.3-.1-.3 .2zM405.1 237.7l.3-.1a.57 .57 0 0 0-.3 .5 .57 .57 0 0 0 .2 .5l-.3-.4zM405.3 238.6l.4-.2zM405.4 236l.2 .2-.5 .2 .1 .3-.2-.2 .5-.3zM405.4 237.6l.2 .1zM405.5 236.6l.2 .1z"/>
<path d="M405.5 236.3l.1 .3-.4 .1 .3-.1zM405.7 237.5v.5zM406.6 239.7v.1zM406.7 239.6l-.1 .2 .1-.2 .3-.1zM406.8 235.7l.6 .1 .1 .3-.5 .1h.4l.1-.3-.2-.2zM406.8 237.6h.2h-.1l.3 1zM406.9 235.7h.4h-.3v.5h.3h-.3v.5h.1h-.3h.1zM407 239.5l.1 .1-.1 .3a.31 .31 0 0 1 .2 .4 .31 .31 0 0 1-.4 .2l.3-.2v-.3l-.3-.1 .3-.1zM407.3 237.6h.2l-.3 1 .3-1zM407.4 239.5v.3zM407.5 239.6l.1-.1zM407.6 239.5l.2 .1z"/>
<path d="M407.7 235.7h.2v1h.1h-.3h.1v-1zM407.8 237.8l.3-.2zM407.8 239.6l.2-.1zM408 239.5l-.3 1zM408.1 237.6v1h.1h-.4h.2zM408.3 236.1h.1M408.3 236.1l.3-.1-.3 .2zM408.3 239.7v.1zM408.3 239.6v.2v-.2l.3-.1zM408.6 236l.2 .2-.5 .2 .1 .3-.2-.2 .5-.3zM408.6 238.3v.4zM408.6 237.7l.3-.1-.3 .2 .6 .4-.1 .3-.3 .1 .3-.1 .1-.2-.6-.3z"/>
<path d="M408.6 238.5l.2 .1zM408.6 239.5l.3 .1v.2a.79 .79 0 0 0-.6 .7v-.3l.5-.3v-.2zM408.7 236.6l.2 .1zM408.7 236.3l.1 .3-.4 .1 .3-.1zM408.9 237.6l.2 .1zM409.2 236.1l.3-.1a.38 .38 0 0 0-.4 .3 .38 .38 0 0 0 .3 .4l-.3-.3zM409.2 237.5v.5zM409.4 236.7l.3-.1zM409.5 236l.1 .3zM409.5 236.2l.1 .1zM409.9 236.3h.5l-.1-.3 .2 .2v.1h-.5l.2 .4zM410 236.1l.3-.1-.4 .3z"/>
<path d="M410.2 236.7l.3-.1zM410.3 239.7v.1zM410.3 239.6v.2v-.2l.3-.1zM410.5 237.8l.2-.2zM410.6 239.5l.2 .1-.1 .3a.29 .29 0 0 1 .1 .4 .29 .29 0 0 1-.3 .2l.3-.2v-.3l-.3-.1 .3-.1zM410.7 237.6v1h.1h-.3h.1zM411.2 238.3v.4zM411.2 239.6l.3-.1a.6 .6 0 0 0-.1 1l-.3-.3zM411.2 238.5l.2 .1zM411.3 237.7l-.1 .1 .6 .5v.2l-.2 .1h-.2l.3-.1 .1-.2-.6-.3v-.3l.3-.1zM411.3 239.9l-.2 .3 .3-.3zM411.4 239.9a.32 .32 0 0 1 .3 .3 .32 .32 0 0 1-.3 .3 .33 .33 0 0 0 .3-.3 .33 .33 0 0 0-.3-.3z"/>
<path d="M411.5 237.6l.2 .1zM411.5 239.5l.2 .1-.1 .2zM411.6 239.6h.1M411.8 237.5v.5zM412.1 239.6l.2-.1a.62 .62 0 0 0-.1 1l-.2-.2zM412.3 239.5a.55 .55 0 0 1 .3 .6 .55 .55 0 0 1-.4 .4 .58 .58 0 0 0 .1-1zM412.5 237.6l-.5 .7h.7h-.2l-.1 .3v-.3h-.4zM412.5 237.6v.7h-.5h.4zM413 239.6l.2-.1a.63 .63 0 0 0-.1 1l-.3-.4zM413.2 239.5a.58 .58 0 0 1-.1 1 .58 .58 0 0 0 .1-1zM384.5 241.2h37.7M384.5 246h37.7"/>
<path d="M384.5 249.2h37.7M384.5 252.3h37.7M384.5 255.5h37.7M399.6 240.5h.6l.1-.3v.3zM400.6 240.5h.1zM402.6 240.4h.1M402.6 240.4l.5 .1h-.3zM402.8 240.5l.3-.2v.2zM403.3 240.3l.1-.1 .2 .3zM403.4 240.2v.1zM406.6 240.2l.2 .3zM406.6 240.2v.1z"/>
<path d="M408.4 240.4h.1M408.4 240.4l.5 .1h-.3zM408.6 240.5l.3-.2v.2zM409.2 240.1h.8zM410.3 240.2l.2 .3zM410.3 240.2v.1zM107.6 263.5h.7v3h-.7zM107.6 263.5a.34 .34 0 0 1 .3-.4 .34 .34 0 0 1 .4 .4M107.6 266.5a.34 .34 0 0 0 .3 .4 .34 .34 0 0 0 .4-.4M213.4 267.1v.4l.3 .1M213.7 267h4.4v.6h-4.4zM215.6 263.5h.7v6.3h-.7z"/>
<path d="M215.6 269.8a.34 .34 0 0 0 .3 .4 .34 .34 0 0 0 .4-.4M215.6 263.3l.6 .4-2.2 3.8-.6-.4zM215.6 263.7l.6-.4 2.2 3.8-.6 .4zM215.6 263.3a.34 .34 0 0 1 .4-.1 .34 .34 0 0 1 .3 .3M216.2 263.3a.34 .34 0 0 0-.4-.1 .34 .34 0 0 0-.2 .5M217.8 267.5a.34 .34 0 0 0 .5 .1 .34 .34 0 0 0 .1-.5v.4l-.3 .1M323.6 263.5h.7v3h-.7zM323.6 263.5a.34 .34 0 0 1 .3-.4 .34 .34 0 0 1 .4 .4M323.6 266.5a.34 .34 0 0 0 .3 .4 .34 .34 0 0 0 .4-.4"/>
</g>
<path d="M164.3 56.1h35.4M52.1 62.3h29.2" fill="none" stroke="#000" stroke-width=".3"/>
<path d="M67.9 71.7l-1.6 2.3M183.6 65.7l-1.6 2.3M21.8 129l2.3 1.6M183.6 158.7l-1.6 2.3M305.1 173.1l-1.6 2.3M304.1 224.4l-1.6 2.3" fill="none" stroke="#000" stroke-width=".21"/>
<path d="M315 196.1h2.6" fill="none" stroke="#000" stroke-width=".38"/>
<text font-size="6.6" x="10.9" y="251">QTY: ___</text>
<g font-size="4.4">
<text x="338.8" y="25.5">PURCHASED PART</text>
<text x="164.2" y="55.4">FOLDED PATTERN</text>
<text x="52.1" y="61.6">FLAT PATTERN</text>
</g>
<g font-size="3.5">
<text x="390.8" y="23.2">BSP2007</text>
<text x="25.4" y="257.6">BSP2007</text>
</g>
<g font-size="2.8">
<text x="53.2" y="14.5">4</text>
<text x="161.2" y="14.5">3</text>
<text x="269.2" y="14.5">2</text>
<text x="377.1" y="14.5">1</text>
<text x="390.4" y="29.9">1133 MELVILLE</text>
<text x="6.8" y="70.7">B</text>
<text x="172.6" y="67.9">57.2 [2</text>
<text x="185" y="67.9">in]</text>
<text x="423.4" y="70.7">B</text>
<text x="56.9" y="73.9">57.2 [2</text>
<text x="69.3" y="73.9">in]</text>
<text x="138.3" y="109.5" transform="rotate(-90 138.3 109.5)">50.8 [2 in]</text>
<text x="23.9" y="126.6" transform="rotate(-90 23.9 126.6)">in]</text>
<text x="55.9" y="132.2">UP 90.00° R.0</text>
<text x="23.9" y="142.6" transform="rotate(-90 23.9 142.6)">100.2 [3</text>
<text x="172.6" y="160.9">57.2 [2</text>
<text x="185" y="160.9">in]</text>
<text x="286.4" y="161.5">50.8 [2 in]</text>
<text x="295.2" y="175.3">R.8 [R</text>
<text x="307.6" y="175.3">in]</text>
<text x="295.4" y="189.5">90.00°</text>
<text x="270.3" y="194.2">EXPOSURE</text>
<text x="136.6" y="201.6" transform="rotate(-90 136.6 201.6)">50.8 [2 in]</text>
<text x="325.8" y="201.6" transform="rotate(-90 325.8 201.6)">50.8 [2 in]</text>
<text x="6.7" y="210.4">A</text>
<text x="423.4" y="210.4">A</text>
<text x="297.6" y="226.6">.8 [</text>
<text x="306.5" y="226.6">in]</text>
<text x="400" y="262.1">14923</text>
<text x="53.2" y="266.5">4</text>
<text x="161.2" y="266.5">3</text>
<text x="269.2" y="266.5">2</text>
<text x="377.1" y="266.5">1</text>
</g>
<g font-size="2.5">
<text x="12.1" y="20.6">ROUTE SHEET</text>
<text x="10.9" y="257.2">PART #</text>
<text x="10.9" y="262">PART DESCPRITION</text>
<text x="35" y="262">STOOL TRIM SPLICE</text>
<text x="131.3" y="262">REF. DET.</text>
<text x="178.1" y="262">REV.</text>
<text x="207.5" y="262">EXTRUSION</text>
<text x="225.3" y="261.8">ALUM SHEET, 20 Ga. (.032in)</text>
<text x="283.8" y="262">FINISH</text>
<text x="298.4" y="262">ANODIC ICE YW201E</text>
<text x="360" y="262">REL.</text>
<text x="385.7" y="262">PROJ. NO.</text>
</g>
<g font-size="2.1">
<text x="387.2" y="209.1">SCALE 1/1 , SHEET SIZE B</text>
<text x="392.6" y="244.4">ROUTING - WORK CTR</text>
</g>
<g font-size="2">
<text x="387" y="196.5">FABRICATOR TO INSPECT</text>
<text x="393.1" y="194.1">SHOP NOTE:</text>
<text x="388.4" y="199">MATERIAL AS PER QCP</text>
<text x="390.9" y="203.9">CHK BY: _______</text>
</g>
<g font-size="1.9">
<text x="181.5" y="66.8">1</text>
<text x="182.9" y="68.3">4</text>
<text x="65.8" y="72.9">1</text>
<text x="67.2" y="74.3">4</text>
<text x="24.4" y="129.8" transform="rotate(-90 24.4 129.8)">16</text>
<text x="22.9" y="132.2" transform="rotate(-90 22.9 132.2)">15</text>
<text x="181.5" y="159.9">1</text>
<text x="182.9" y="161.3">4</text>
<text x="303" y="174.2">1</text>
<text x="304.4" y="175.7">32</text>
<text x="302" y="225.6">1</text>
<text x="303.4" y="227.1">32</text>
</g>
<g font-size="1.7">
<text x="384.7" y="17.2">CHECKED</text>
<text x="384.7" y="20.4">PART #</text>
<text x="384.7" y="26.8">JOB NAME</text>
<text x="384.7" y="33.7">DRAWN BY:</text>
<text x="397.2" y="33.7">L-ZV</text>
<text x="384.7" y="36.8">DESIGNED BY:</text>
<text x="384.7" y="40">CHECKED BY:</text>
<text x="384.7" y="42.8">ISSUE 01:</text>
<text x="384.7" y="45.4">ISSUE 02:</text>
<text x="384.7" y="47.9">ISSUE 03:</text>
<text x="384.7" y="50.5">ISSUE 04:</text>
<text x="384.7" y="53">ISSUE 05:</text>
<text x="390.3" y="56.2">ITEM</text>
<text x="403.5" y="56.1">FRAME/ASY</text>
<text x="417.4" y="56">QTY</text>
<text x="392.7" y="225.3">THIRD ANGLE PROJECTION</text>
</g>
</svg>
